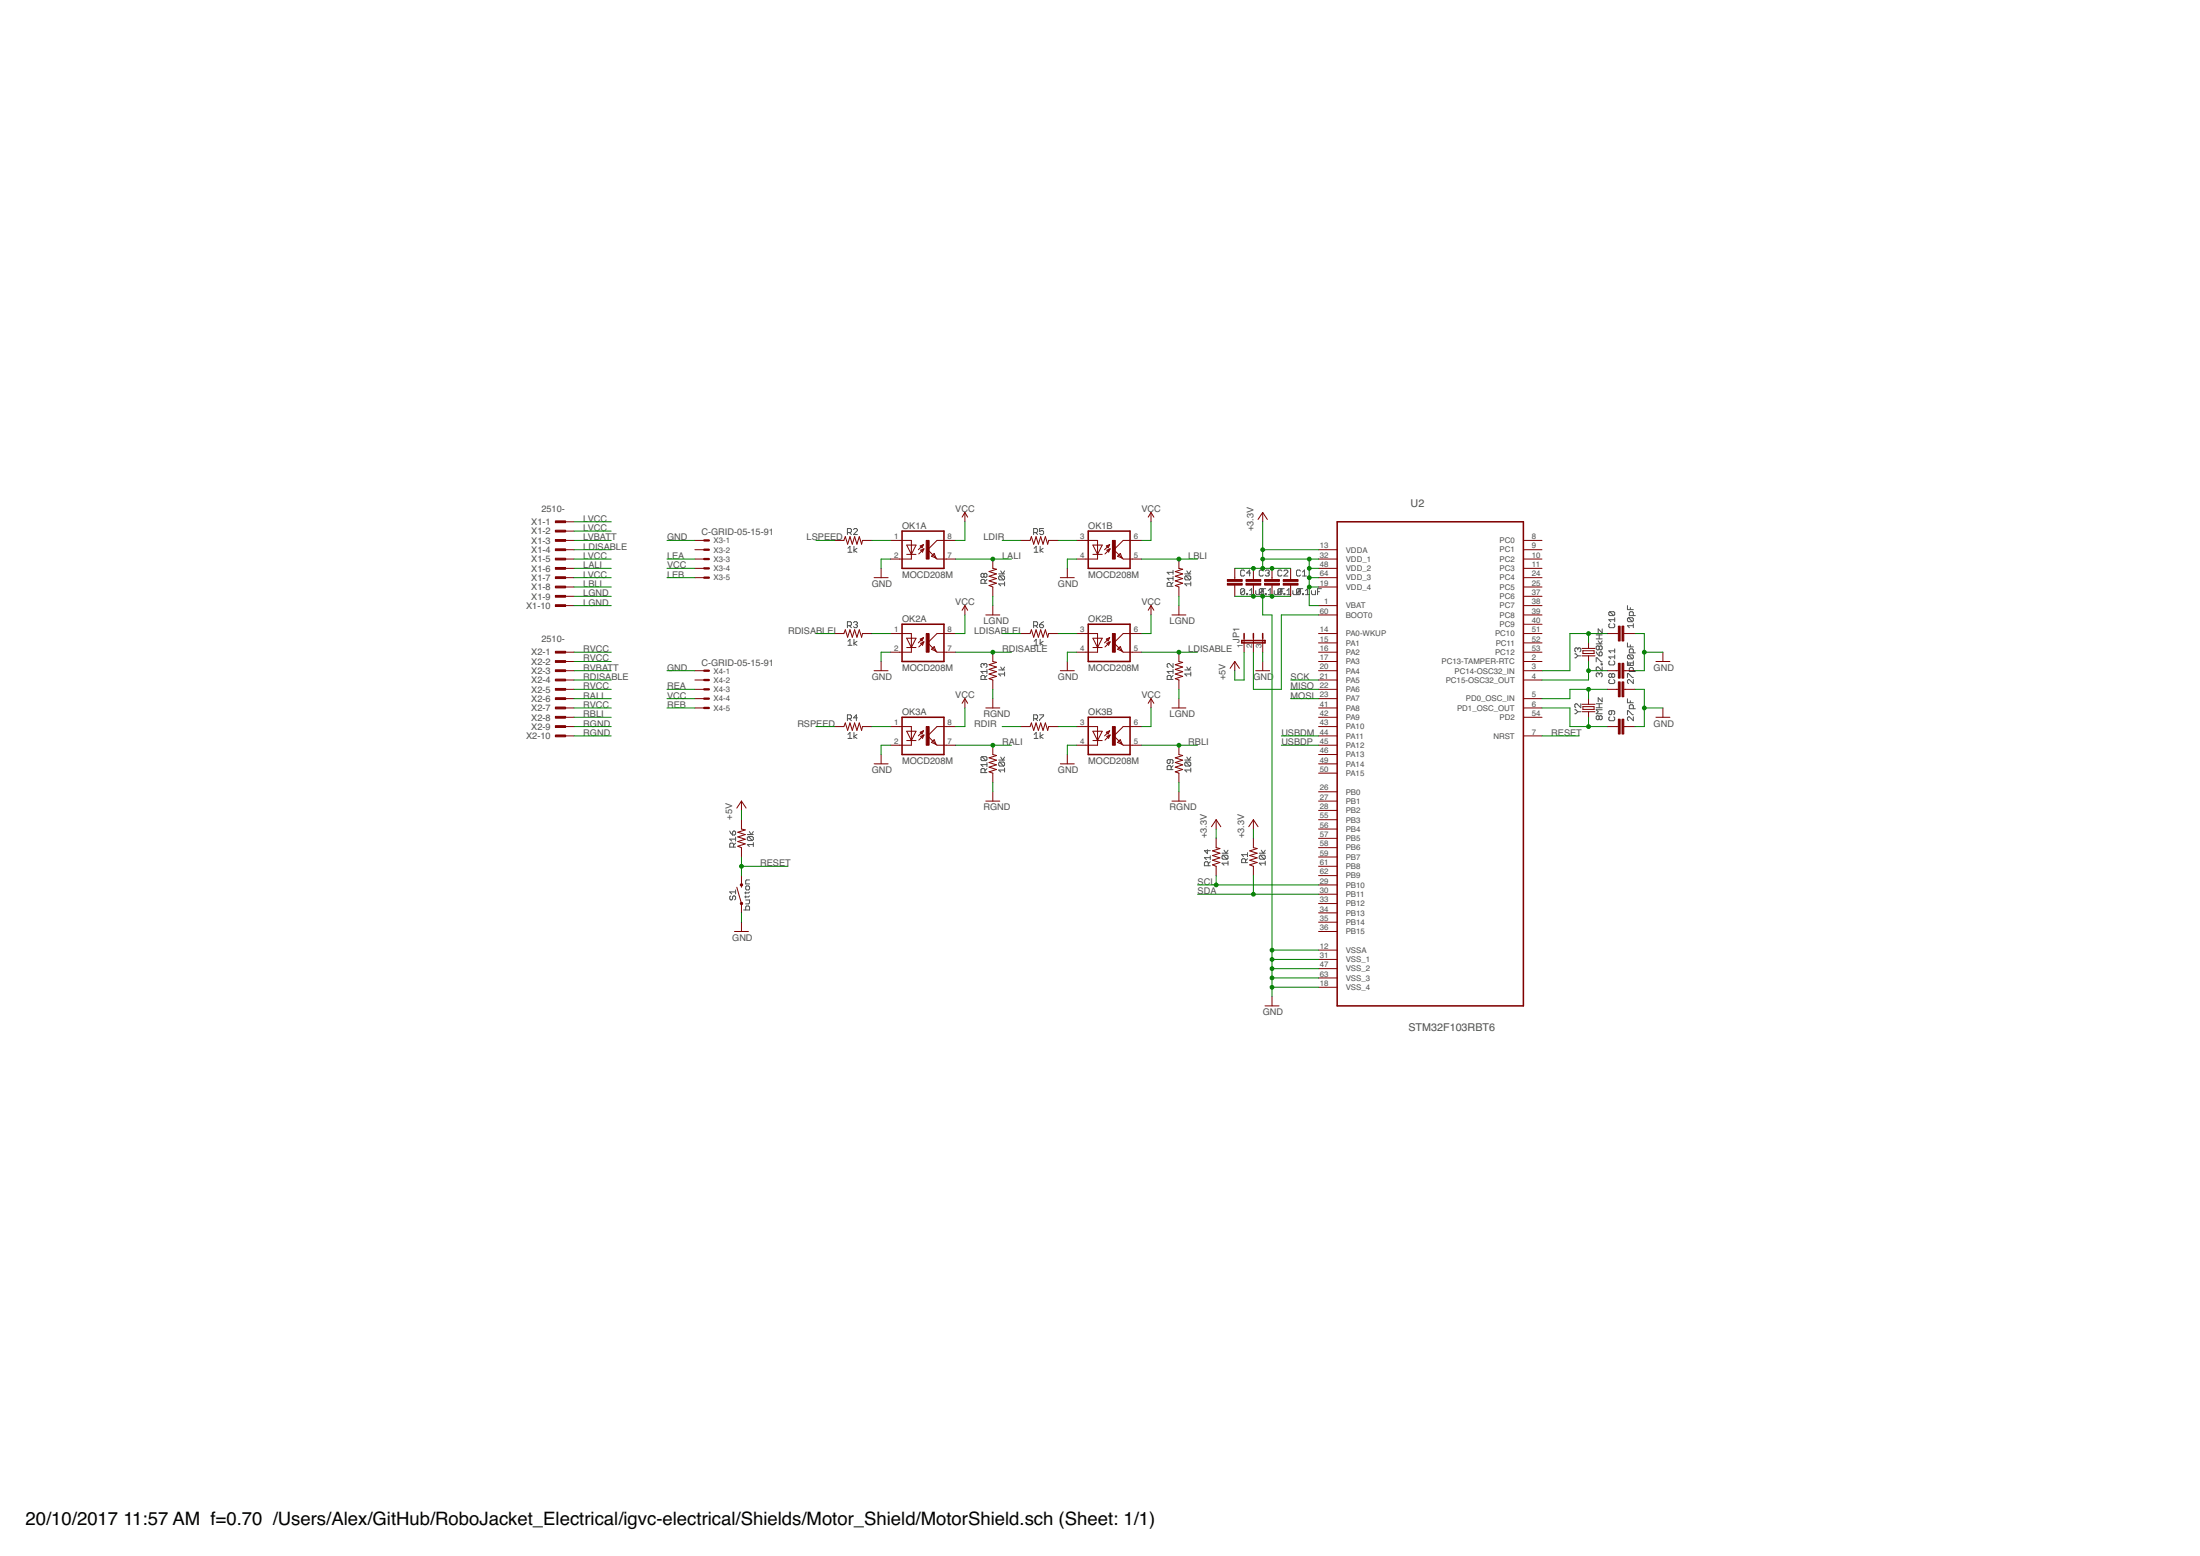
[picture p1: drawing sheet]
<svg xmlns="http://www.w3.org/2000/svg" width="420mm" height="297mm" viewBox="0 0 420 297" stroke-linecap="round" stroke-linejoin="round" font-family="sans-serif">
<g fill="none" stroke="#505050" stroke-width=".19">
<path d="M161.8 119.4h.6l.2-.1v-.4l-.2-.2h-.6v1.1M161.8 101.7h.6l.2-.2v-.4l-.2-.2h-.6v1.1M161.9 104.7l.4-.4v1.1M161.9 105.4h.8M162.2 101.7l.4 .3M162.2 119.4l.4 .4M163 118.9l.2-.2h.4l.1 .2-.1 .4M163 101.1l.2-.2h.4l.1 .2v.2l-.7 .7h.7M163.1 104.3v1.1M163.4 119.3h.2M163.6 119.3l.1 .1-.1 .4h-.4l-.2-.2M163.7 104.7l-.6 .4 .6 .3"/>
<path d="M187.9 109.6l.2-.1 .4 .1v.4l-.2 .2-.4-.2M187.9 109.6l-.2-.1-.4 .1v.4l.2 .2 .4-.2M187.9 109.6v.4M188.1 111.4v-.6l-.2-.2h-.4l-.2 .2v.6h1.2M188.5 110.6l-.4 .4M190.7 109.6h1.2M190.9 109.9h.8l.2 .2v.4l-.2 .2M190.9 109.9l-.2 .2v.4l.2 .2h.8M190.9 109.9l.8 .8M191.1 109l.4 .6 .4-.6M191.9 111.5h-1.2l.4 .3M191.9 111.1v.7"/>
<path d="M197.4 119.4h.6l.2-.1v-.4l-.2-.2h-.6v1.1M197.4 101.7h.6l.2-.2v-.4l-.2-.2h-.6v1.1M197.5 105.4h.7M197.5 104.7l.4-.4v1.1M197.8 101.7l.4 .3M197.8 119.4l.4 .4M198.5 119.3h.6l.2 .3-.2 .2h-.4l-.2-.2zM198.6 104.3v1.1M199.2 104.7l-.6 .4 .6 .3M199.3 100.9h-.8v.6l.4-.2 .4 .2v.4l-.2 .1h-.4l-.2-.1M199.3 118.7l-.8 .6M223.7 111.9v-.5l-.2-.2h-.4l-.2 .2v.5h1.1"/>
<path d="M224 108.9v.7M224 110v.8M224 111.2l-.3 .4M224 110.4h-1.1l.4 .4M224 109.3h-1.1l.4 .3M226.3 109.6h1.1M226.5 109.9l-.2 .2v.4l.2 .2h.7M226.5 109.9h.7l.2 .2v.4l-.2 .2M226.5 109.9l.7 .8M226.7 109l.3 .6 .4-.6M227.4 111.5h-1.1l.4 .3M227.4 111.1v.7"/>
<path d="M237.7 109l-.2-.2h-.4l-.2 .2v.8l.2 .2h.4l.2-.2M237.7 112.6l-.2-.2h-.4l-.2 .2v.7M237.7 112.6v.7l-.2 .2h-.4l-.2-.2M237.7 112.6l-.8 .7M238.1 113.3h.2v.2h-.2zM238.7 113.5h.7M238.7 112.8l.3-.4v1.1M238.8 109.4h-.7l.6-.6v1.2M239.8 112.8v.5l.2 .2h.6v-.7M241 112.9h.3M241 112.4v1.1M241.1 112.4l.2 .2"/>
<path d="M241.3 109l-.2-.2h-.4l-.2 .2v.8l.2 .2h.4l.2-.2M241.3 112.6v.7l-.2 .2h-.4l-.2-.2M241.3 112.6l-.8 .7M241.6 113.3h.2v.2h-.2zM241.6 109l.2-.2h.4l.2 .2-.2 .4M241.7 112.4h-1l-.2 .2v.7M242 109.4h.2M242.2 109.4l.2 .2-.2 .4h-.4l-.2-.2M242.2 113.5h.8M242.2 112.8l.4-.4v1.1M243.4 112.8v.5l.1 .2h.6v-.7M244.5 112.9h.4"/>
<path d="M244.5 112.4v1.1M244.6 112.4l.2 .2M244.8 109l-.2-.2h-.4l-.1 .2v.8l.1 .2h.4l.2-.2M244.8 112.6v.7l-.2 .2h-.4l-.1-.2M244.8 112.6l-.7 .7M245.2 109l.2-.2h.4l.2 .2v.2l-.8 .8h.8M245.2 113.3h.2v.2h-.2zM245.3 112.4h-1.1l-.1 .2v.7M245.8 113.5h.7M245.8 112.8l.3-.4v1.1M246.9 112.8v.5l.2 .2h.6v-.7M248.1 112.9h.3"/>
<path d="M248.1 112.4v1.1M248.2 112.4l.2 .2M248.4 109l-.2-.2h-.4l-.2 .2v.8l.2 .2h.4l.2-.2M248.4 112.6v.7l-.2 .2h-.4l-.2-.2M248.4 112.6l-.8 .7M248.8 110h.7M248.8 113.3h.1v.2h-.1zM248.8 109.2l.3-.4v1.2M248.8 112.4h-1l-.2 .2v.7M249.3 113.5h.8M249.3 112.8l.4-.4v1.1M250.5 112.8v.5l.2 .2h.5v-.7"/>
<path d="M251.6 112.9h.4M252.4 112.4h-.8v1.1M307.4 116.8l-.1 .2v.3l.1 .2h.8M307.4 116.8h.8l.2 .2v.3l-.2 .2M307.4 119.1l-.1 .2v.3l.1 .2h.8l.2-.2v-.3l-.2-.2M307.4 116.8l.8 .7M308.4 117.9v.8M308.4 118.3h-1.1l.3 .4M310.8 115.6v.8h1.1M311 117.9h.7l.2 .2v.4l-.2 .2M311 117.9l-.2 .2v.4l.2 .2h.7M311 117.9l.7 .8"/>
<path d="M311.4 116v.4M311.9 117.5v-.5l-.2-.2h-.3l-.2 .2v.5h1.1M311.9 119.1v.7M311.9 119.4h-1.1l.4 .4M161.8 137.2h.6l.2-.2v-.3l-.2-.2h-.6v1.1M161.9 122.4l.4-.4v1.2M161.9 123.2h.8M162.2 137.2l.4 .4M163.1 122v1.2M163.1 139.8v1.2M163.7 122.4l-.6 .4 .6 .4M163.7 137h-.7l.6-.5v1.1"/>
<path d="M187.9 126.9l-.2-.2-.4 .2v.3l.2 .2M187.9 126.9l.2-.2 .4 .2v.3l-.2 .2M187.9 126.9v.1M188.1 129.7v-.6l-.2-.2h-.4l-.2 .2v.6h1.2M188.5 128.2h-1.2l.4 .4M188.5 128.9l-.4 .4M188.5 127.8v.8M190.7 127.9h1.2M191.1 127.3l.4 .6 .4-.6M191.9 128.3v.8M191.9 128.7h-1.2l.4 .4M197.4 137.2h.6l.2-.2v-.3l-.2-.2h-.6v1.1"/>
<path d="M197.5 123.2h.7M197.5 122.4l.4-.4v1.2M197.8 137.2l.4 .4M198.5 136.5h.8v.2l-.8 .7v.2M198.6 122v1.2M198.6 139.8v1.2M199.2 122.4l-.6 .4 .6 .4M223.7 129.7v-.6l-.2-.2h-.4l-.2 .2v.6h1.1M224 128.2h-1.1l.4 .4M224 126.7v.7l-.7-.7-.4 .2v.3l.2 .2M224 127.8v.8M224 128.9l-.3 .4"/>
<path d="M226.3 127.9h1.1M226.7 127.3l.3 .6 .4-.6M227.4 128.3v.8M227.4 128.7h-1.1l.4 .4M300.8 135.5h.1l.4 .4M300.8 124.8h.1l.4 .4M301.3 135.9l-.4 .3h-.1M301.3 125.2l-.4 .4h-.1M301.3 125.2h.6M301.3 135.9h.6M301.3 123.9l.2-.2 .4 .2v.3l-.2 .2M301.3 123.9l-.2-.2-.3 .2v.3l.1 .2"/>
<path d="M301.3 123.9v.2M301.9 134.3v.8l-.8-.8-.3 .2v.4l.1 .2M304.8 126.3v-.7h.2l.8 .7h.2M304.8 135.1h1.2M304.8 134.3h1.2M304.8 124.4l.6 .8M304.8 122.9h1.2M304.8 122h1.2M304.8 121.2h1.2M305.2 122.3l.4 .6 .4-.6M305.4 136.8l-.2-.2-.4 .2v.4l.2 .2 .4-.2M305.4 123.5l-.2-.2-.4 .2v.4l.2 .2 .4-.2"/>
<path d="M305.4 128.7l-.2-.2-.4 .2v.3l.2 .2M305.4 136.8l.2-.2 .4 .2v.4l-.2 .2-.4-.2M305.4 123.5l.2-.2 .4 .2v.4l-.2 .2-.4-.2M305.4 128.7l.2-.2 .4 .2v.3l-.2 .2M305.4 121.2v.8M305.4 123.5v.4M305.4 128.7v.1M305.4 134.3v.8M305.4 136.8v.4M305.6 124.4l.4 .2v.4l-.2 .2h-.4v-.6zM305.8 126.7h.2v.2h-.2zM306 127.3v.8l-.8-.8-.4 .2v.4l.2 .2"/>
<path d="M306 120.1v.7l-.8-.7v.7M306 133.2v.8l-.8-.8v.8M306 135.5h-1.2l.4 .4-.4 .3h1.2M307.4 126.2l-.1 .2v.3l.1 .2h.8l.2-.2v-.3l-.2-.2M307.4 129.7l-.1 .2v.4l.1 .2h.8l.2-.2v-.4l-.2-.2M307.4 136.8l-.1 .2v.4l.1 .2h.8l.2-.2v-.4l-.2-.2M307.8 128.8l-.2-.2-.3 .2v.3l.1 .2 .4-.2M307.8 128.8l.2-.2 .4 .2v.3l-.2 .2-.4-.2M307.8 135.7v.5l-.2 .2-.3-.2v-.3l.1-.2h.8l.2 .2v.3l-.2 .2M307.8 128.8v.3M308.4 123.9v.7M308.4 125v.8"/>
<path d="M308.4 125.4h-1.1l.3 .4M308.4 124.2h-1.1l.3 .4M310.8 122.7v.8h1.1M310.8 126.3v.7h1.1M310.8 129.3v-.7h.2l.7 .7h.2M310.8 133.4v.8h1.1M310.8 136.4v-.7h.2l.7 .7h.2M311 125h.7l.2 .2v.4l-.2 .2M311 125l-.2 .2v.4l.2 .2h.7M311 125l.7 .8M311.4 123.1v.4M311.4 126.7v.3"/>
<path d="M311.4 133.8v.4M311.9 124.6v-.5l-.2-.2h-.3l-.2 .2v.5h1.1M311.9 126.2v.7M311.9 128.2v-.6l-.2-.2h-.3l-.2 .2v.6h1.1M311.9 129.7v.8l-.7-.8-.4 .2v.4l.2 .2M311.9 135.3v-.6l-.2-.2h-.3l-.2 .2v.6h1.1M311.9 136.8v.8l-.7-.8-.4 .2v.4l.2 .2M311.9 126.6h-1.1l.4 .3M139.4 158.6l.5 .8M139.9 158.8l.4-.2 .2 .2v.4l-.2 .2h-.4zM140.5 159.8v.7M142.7 159.3h1.2"/>
<path d="M142.9 159.7h.8l.2 .2v.4l-.2 .2M142.9 159.7l-.2 .2v.4l.2 .2h.8M142.9 159.7l.8 .8M143.1 158.7l.4 .6 .4-.6M161.9 140.2l.4-.4v1.2M161.9 141h.8M163.7 140.2l-.6 .4 .6 .4M187.5 144.4l-.2 .2v.4l.2 .2h.8M187.5 144.4h.8l.2 .2v.4l-.2 .2M187.5 144.4l.8 .8M188.1 147.5v-.6l-.2-.2h-.4l-.2 .2v.6h1.2M188.5 145.6v.7"/>
<path d="M188.5 146.7l-.4 .4M188.5 146h-1.2l.4 .3M190.7 145.1h1.2M190.9 145.5h.8l.2 .2v.3l-.2 .2M190.9 145.5l-.2 .2v.3l.2 .2h.8M190.9 145.5l.8 .7M191.1 144.5l.4 .6 .4-.6M191.9 146.6v.8M191.9 147h-1.2l.4 .4M197.5 141h.7M197.5 140.2l.4-.4v1.2M199.2 140.2l-.6 .4 .6 .4"/>
<path d="M223.5 145v.6l-.2 .2-.4-.2v-.4l.2-.2h.8l.1 .2v.4l-.1 .2M223.7 146.9v-.6l-.2-.1h-.4l-.2 .1v.6h1.1M224 146.2l-.3 .3M226.3 145.1h1.1M226.5 145.5h.7l.2 .2v.3l-.2 .2M226.5 145.5l-.2 .2v.3l.2 .2h.7M226.5 145.5l.7 .7M226.7 144.5l.3 .6 .4-.6M227.4 147h-1.1l.4 .4M227.4 146.6v.8M139.6 171l-.2 .2v.4l.3 .2 .2-.2v-.4l.4-.2 .2 .2v.4l-.2 .2M140.1 161.7v-.6l-.2-.1h-.3l-.2 .1v.6h1.1"/>
<path d="M140.5 161l-.4 .3M140.5 160.2h-1.1l.3 .3M140.5 169.9v.7M140.5 170.3h-1.1l.3 .3M142 173.7h1.2v-.6l-.2-.1h-.4l-.2 .1v.6M142.4 171.8h.8v.6l-.2 .2h-.6M142.4 170.3v.3M142.4 171v.4M142.6 169.1h.4l.2 .2v.4l-.2 .2h-.4l-.2-.2v-.4zM143.2 168h-.6l-.2 .2v.5h.8M143.2 171l-.2 .2h-.8M143.2 170.3l-.2 .2h-.8"/>
<path d="M143.9 161.2h-1.2l.4 .4M143.9 160.8v.8M230.6 162.2v.8l-.6-.6h1.1M230.8 165.3v-.6l-.2-.2h-.4l-.2 .2v.6h1.1M231.1 164.5l-.3 .4M231.1 163.7h-1.1l.4 .4M231.1 163.4v.7M233.4 162.9h1.1M233.6 163.3l-.2 .1v.4l.2 .2h.7M233.6 163.3h.7l.2 .1v.4l-.2 .2M233.6 163.3l.7 .7M233.8 162.3l.3 .6 .4-.6"/>
<path d="M234.5 164.8h-1.1l.4 .4M234.5 164.4v.8M237.9 164.7v-.6l-.2-.2h-.4l-.2 .2v.6h1.2M238.3 163.9l-.4 .4M238.3 163.2h-1.2l.4 .3M238.3 162.8v.7M240.5 162.9h1.1M240.7 163.3l-.2 .1v.4l.2 .2h.7M240.7 163.3h.7l.2 .1v.4l-.2 .2M240.7 163.3l.7 .7M240.9 162.3l.4 .6 .3-.6M241.6 164.4v.8"/>
<path d="M241.6 164.8h-1.1l.4 .4"/>
</g>
<g fill="none" stroke="#800000" stroke-width=".19">
<path d="M107.8 99.6h1.8M184.3 97.8l.5 .9M184.3 97.8l-.6 .9M184.3 97.8v1.8M219.8 97.8v1.8M219.8 97.8l.6 .9M219.8 97.8l-.5 .9M241.2 97.8l.8 1.4M241.2 97.8l-.9 1.4M241.2 97.8v1.8M107.8 103.2h1.8M107.8 106.7h1.8"/>
<path d="M107.8 110.3h1.8M107.8 101.4h1.8M107.8 104.9h1.8M107.8 108.5h1.8M107.8 112.1h1.8M107.8 113.8h1.8M107.8 115.6h1.8M132.7 103.2h1.8M132.7 106.7h1.8M132.7 110.3h1.8M132.7 104.9h1.8M132.7 108.5h1.8"/>
<path d="M159.4 103.2h1.8l.2-.8 .5 1.5 .4-1.5 .5 1.5 .4-1.5 .5 1.5 .4-1.5 .4 1.5 .2-.7h1.8M166.9 110.3h2.7M168.3 108.5v1.8M170.1 103.2h4v3.5h-4M173.2 104.1h1.7l-.8 1.7zM173.2 105.8h1.7M175.7 104.2l.7-.2-.3 .6zM175.8 105l.6-.2-.2 .6zM176.4 104l-1 .9M176.4 104.8l-.9 .9M178.4 105.6l.4 .9-.9-.3zM182.5 103.2h-3.6l-1.7 1.7 1.7 1.8h3.6"/>
<path d="M184.3 115.6v1.8M184.3 115.6l.5 .9M184.3 115.6l-.6 .9M188.3 117.4h2.6M189.6 106.7v1.8l.7 .2-1.4 .4 1.4 .5-1.4 .4 1.4 .4-1.4 .5 1.4 .4-1.4 .5 .7 .3v1.7M189.6 115.6v1.8M194.9 103.2h1.8l.3-.8 .4 1.5 .5-1.5 .4 1.5 .5-1.5 .4 1.5 .4-1.5 .5 1.5 .2-.7h1.8M202.5 110.3h2.7M203.8 108.5v1.8M205.6 103.2h4v3.5h-4M208.7 105.8h1.8M208.7 104.1h1.8l-.9 1.7z"/>
<path d="M211.3 104.2l.6-.2-.3 .6zM211.4 105l.6-.2-.3 .6zM211.9 104l-1 .9M212 104.8l-1 .9M214 105.6l.3 .9-.9-.3zM218 103.2h-3.5l-1.8 1.7 1.8 1.8h3.5M219.8 115.6v1.8M219.8 115.6l.6 .9M219.8 115.6l-.5 .9M223.8 117.4h2.7M225.1 106.7v1.8l.8 .2-1.4 .4 1.4 .5-1.4 .4 1.4 .4-1.4 .5 1.4 .4-1.4 .5 .6 .3v1.7M225.1 115.6v1.8"/>
<path d="M235.8 108.5v2.1M235.8 111.7v2.1M239.4 108.5v2.1M239.4 111.7v2.1M242.9 108.5v2.1M242.9 111.7v2.1M246.5 108.5v2.1M246.5 111.7v2.1M251.8 106.7h3.6M251.8 110.3h3.6M251.8 104.9h3.6M251.8 108.5h3.6"/>
<path d="M251.8 112.1h3.6M251.8 115.6h3.6M251.8 117.4h3.6M290.9 103.2h3.6M290.9 106.7h3.6M290.9 110.3h3.6M290.9 104.9h3.6M290.9 108.5h3.6M290.9 112.1h3.6M290.9 113.8h3.6M290.9 115.6h3.6M290.9 117.4h3.6"/>
<path d="M290.9 119.2h3.6M107.8 124.5h1.8M107.8 138.7h1.8M107.8 128h1.8M107.8 126.3h1.8M107.8 129.8h1.8M107.8 131.6h1.8M107.8 133.4h1.8M107.8 135.1h1.8M107.8 136.9h1.8M132.7 128h1.8M132.7 129.8h1.8"/>
<path d="M132.7 131.6h1.8M132.7 133.4h1.8M132.7 135.1h1.8M159.4 120.9h1.8l.2-.7 .5 1.4 .4-1.4 .5 1.4 .4-1.4 .5 1.4 .4-1.4 .4 1.4 .2-.7h1.8M159.4 138.7h1.8l.2-.7 .5 1.4 .4-1.4 .5 1.4 .4-1.4 .5 1.4 .4-1.4 .4 1.4 .2-.7h1.8M166.9 128h2.7M168.3 126.3v1.7M170.1 120.9h4v3.6h-4M170.1 138.7h4v3.6h-4M173.2 121.8h1.7l-.8 1.8zM173.2 123.6h1.7M173.2 139.6h1.7l-.8 1.8z"/>
<path d="M175.7 122l.7-.3-.3 .7zM175.7 139.8l.7-.3-.3 .6zM175.8 122.8l.6-.3-.2 .7zM176.4 121.7l-1 1M176.4 139.5l-1 1M176.4 122.5l-.9 1M177.9 124l.5-.6 .4 .9zM182.5 120.9h-3.6l-1.7 1.8 1.7 1.8h3.6M182.5 138.7h-3.6l-1.7 1.8 1.6 1.6M184.3 133.4v1.7M184.3 133.4l.5 .9M184.3 133.4l-.6 .9"/>
<path d="M188.3 135.1h2.6M189.6 124.5v1.8l.7 .1-1.4 .5 1.4 .4-1.4 .5 1.4 .4-1.4 .5 1.4 .4-1.4 .5 .7 .2v1.8M189.6 133.4v1.7M194.9 120.9h1.8l.3-.7 .4 1.4 .5-1.4 .4 1.4 .5-1.4 .4 1.4 .4-1.4 .5 1.4 .2-.7h1.8M194.9 138.7h1.8l.3-.7 .4 1.4 .5-1.4 .4 1.4 .5-1.4 .4 1.4 .4-1.4 .5 1.4 .2-.7h1.8M202.5 128h2.7M203.8 126.3v1.7M205.6 120.9h4v3.6h-4M205.6 138.7h4v3.6h-4M208.7 123.6h1.8M208.7 121.8h1.8l-.9 1.8zM208.7 139.6h1.8l-.9 1.8z"/>
<path d="M211.3 122l.6-.3-.3 .7zM211.3 139.8l.6-.3-.3 .6zM211.4 122.8l.6-.3-.3 .7zM211.9 121.7l-1 1M211.9 139.5l-1 1M212 122.5l-1 1M214 123.4l.3 .9-.9-.3zM218 120.9h-3.5l-1.8 1.8 1.8 1.8h3.5M218 138.7h-3.5l-1.8 1.8 1.6 1.6M219.8 133.4l.6 .9M219.8 133.4l-.5 .9M219.8 133.4v1.7"/>
<path d="M223.8 135.1h2.7M225.1 124.5v1.8l.8 .1-1.4 .5 1.4 .4-1.4 .5 1.4 .4-1.4 .5 1.4 .4-1.4 .5 .6 .2v1.8M225.1 133.4v1.7M235.8 126.3v1.7M235.8 126.3l.9 1.3M235.8 126.3l-.9 1.3M237.6 121.8v2.7M239.4 121.8v2.7M239.8 128h2.7M241.2 121.8v2.7M241.2 126.3v1.7M251.8 120.9h3.6"/>
<path d="M251.8 124.5h3.6M251.8 138.7h3.6M251.8 128h3.6M251.8 126.3h3.6M251.8 129.8h3.6M251.8 131.6h3.6M251.8 133.4h3.6M251.8 135.1h3.6M251.8 136.9h3.6M251.8 122.7h3.6M290.9 120.9h3.6M290.9 124.5h3.6"/>
<path d="M290.9 128h3.6M290.9 126.3h3.6M290.9 129.8h3.6M290.9 133.4h3.6M290.9 135.1h3.6M290.9 136.9h3.6M290.9 122.7h3.6M302.1 134.5h2.5M302.1 135.9h2.5M302.1 123.8h2.5M302.1 125.2h2.5M302.3 134.9h2.1v.5h-2.1z"/>
<path d="M302.3 124.2h2.1v.6h-2.1zM303.4 122.7v1.1M303.4 125.2v1.1M303.4 133.4v1.1M303.4 135.9v1M306.9 120.9h2.2M306.9 138.7h2.2M306.9 128h2.2M306.9 131.6h2.2M310.1 120.9h2.2M310.1 138.7h2.2M310.1 128h2.2"/>
<path d="M310.1 131.6h2.2M316.3 126.3h2.6M316.3 136.9h2.6M317.6 124.5v1.8M317.6 135.1v1.8M107.8 140.5h1.8M141.6 152.9v1.8M141.6 156.5v1.8l.7 .1-1.4 .5 1.4 .4-1.4 .5 1.4 .4-1.4 .5 1.4 .4-1.4 .4 .7 .3v1.8M141.6 152.9l.9 1.4M141.6 152.9l-.9 1.4M166.9 145.8h2.7M168.3 144v1.8"/>
<path d="M173.2 141.4h1.7M175.8 140.6l.6-.3-.2 .6zM176.4 140.3l-.9 1M177.9 141.7l.5-.5 .4 .9zM178.8 142.1l.1 .2h3.6M188.3 152.9h2.6M189.6 142.3v1.7l.7 .2-1.4 .5 1.4 .4-1.4 .5 1.4 .4-1.4 .5 1.4 .4-1.4 .4 .7 .3v1.8M189.6 151.2v1.7M202.5 145.8h2.7M203.8 144v1.8M208.7 141.4h1.8M211.4 140.6l.6-.3-.3 .6z"/>
<path d="M212 140.3l-1 1M214 141.2l.3 .9-.9-.4zM214.3 142.1l.2 .2h3.5M223.8 152.9h2.7M225.1 142.3v1.7l.8 .2-1.4 .5 1.4 .4-1.4 .5 1.4 .4-1.4 .5 1.4 .4-1.4 .4 .6 .3v1.8M225.1 151.2v1.7M232.3 156.5v1.8M232.3 156.5l.9 1.3M232.3 156.5l-.9 1.3M239.4 156.5v1.8M239.4 156.5l.9 1.3M239.4 156.5l-.9 1.3"/>
<path d="M251.8 142.3h3.6M251.8 145.8h3.6M251.8 140.5h3.6M251.8 152.9h3.6M251.8 144h3.6M251.8 147.6h3.6M251.8 151.2h3.6M251.8 154.7h3.6M251.8 156.5h3.6M251.8 158.3h3.6M290.9 140.5h3.6M140.3 177.8h2.6"/>
<path d="M140.7 169.4l.9 3.1v1.8M141.6 167.2v2.2M141.6 176v1.8M232.3 160v1.8l.7 .2-1.4 .4 1.4 .5-1.4 .4 1.4 .5-1.4 .4 1.4 .5-1.4 .4 .7 .3v1.8M239.4 160v1.8l.7 .2-1.4 .4 1.4 .5-1.4 .4 1.4 .5-1.4 .4 1.4 .5-1.4 .4 .7 .3v1.8M251.8 177.8h3.6M251.8 160h3.6M251.8 161.8h3.6M251.8 163.6h3.6M251.8 165.4h3.6M251.8 167.2h3.6M251.8 168.9h3.6"/>
<path d="M251.8 170.7h3.6M251.8 172.5h3.6M251.8 174.3h3.6M251.8 176h3.6M241.6 192h2.7M242.9 190.2v1.8M251.8 181.4h3.6M251.8 183.2h3.6M251.8 184.9h3.6M251.8 186.7h3.6M251.8 188.5h3.6"/>
</g>
<path d="M255.4 99.6h35.5v92.4h-35.5zM172.3 101.4h8v7.1h-8zM172.3 119.2h8v7.1h-8zM207.8 101.4h8v7.1h-8zM207.8 119.2h8v7.1h-8zM172.3 136.9h8v7.1h-8zM207.8 136.9h8v7.1h-8zM237.2 122.3h4.4v.4h-4.4zM237.6 120.9v.9M239.4 120.9v.9M241.2 120.9v.9" fill="none" stroke="#800000" stroke-width=".3"/>
<g fill="#800000" stroke="#800000" stroke-width=".19">
<path d="M176.9 103.2h.5v3.5h-.5z"/>
<path d="M212.4 103.2h.6v3.5h-.6z"/>
<path d="M176.9 120.9h.5v3.6h-.5z"/>
<path d="M212.4 120.9h.6v3.6h-.6z"/>
<path d="M176.9 138.7h.5v3.6h-.5z"/>
<path d="M212.4 138.7h.6v3.6h-.6z"/>
<path d="M106.1 99.4h1.9v.4h-1.9z"/>
<path d="M106.1 101.2h1.9v.4h-1.9z"/>
<path d="M106.1 103h1.9v.3h-1.9z"/>
<path d="M106.1 104.8h1.9v.3h-1.9z"/>
<path d="M106.1 106.6h1.9v.3h-1.9z"/>
<path d="M106.1 108.3h1.9v.4h-1.9z"/>
<path d="M106.1 110.1h1.9v.3h-1.9z"/>
<path d="M106.1 111.9h1.9v.3h-1.9z"/>
<path d="M106.1 113.7h1.9v.3h-1.9z"/>
<path d="M106.1 115.4h1.9v.4h-1.9z"/>
<path d="M106.1 124.3h1.9v.4h-1.9z"/>
<path d="M106.1 126.1h1.9v.3h-1.9z"/>
<path d="M106.1 127.9h1.9v.3h-1.9z"/>
<path d="M106.1 129.6h1.9v.4h-1.9z"/>
<path d="M106.1 131.4h1.9v.4h-1.9z"/>
<path d="M106.1 133.2h1.9v.3h-1.9z"/>
<path d="M106.1 135h1.9v.3h-1.9z"/>
<path d="M106.1 136.8h1.9v.3h-1.9z"/>
<path d="M106.1 138.5h1.9v.4h-1.9z"/>
<path d="M106.1 140.3h1.9v.4h-1.9z"/>
<path d="M309.8 130.2h.3v2.8h-.3z"/>
<path d="M309.1 130.2h.3v2.8h-.3z"/>
<path d="M309.8 137.3h.3v2.8h-.3z"/>
<path d="M309.1 137.3h.3v2.8h-.3z"/>
<path d="M309.8 119.5h.3v2.9h-.3z"/>
<path d="M309.1 119.5h.3v2.9h-.3z"/>
<path d="M309.8 126.6h.3v2.9h-.3z"/>
<path d="M309.1 126.6h.3v2.9h-.3z"/>
<path d="M245.1 111.4h2.8v.3h-2.8z"/>
<path d="M245.1 110.6h2.8v.4h-2.8z"/>
<path d="M241.5 111.4h2.8v.3h-2.8z"/>
<path d="M241.5 110.6h2.8v.4h-2.8z"/>
<path d="M238 111.4h2.8v.3h-2.8z"/>
<path d="M238 110.6h2.8v.4h-2.8z"/>
<path d="M234.4 111.4h2.8v.3h-2.8z"/>
<path d="M234.4 110.6h2.8v.4h-2.8z"/>
</g>
<path d="M134.5 103.2h.9M134.5 104.9h.9M134.5 106.7h.9M134.5 108.5h.9M134.5 110.3h.9M134.5 128h.9M134.5 129.8h.9M134.5 131.6h.9M134.5 133.4h.9M134.5 135.1h.9" fill="none" stroke="#800000" stroke-width=".44"/>
<g fill="#800000" stroke="#800000" stroke-width=".19">
<path d="M141.5 172.3h.3v.3h-.3z" fill-rule="evenodd"/>
<path d="M141.5 168.8h.3v.3h-.3z" fill-rule="evenodd"/>
</g>
<g fill="none" stroke="#008000" stroke-width=".19">
<path d="M109.6 99.6h7.1M184.3 99.6v3.6h-1.8M219.8 99.6v3.6h-1.8M241.2 99.6v8.9M109.6 106.7h7.1M109.6 103.2h7.1M109.6 113.8h7.1M109.6 101.4h7.1M109.6 110.3h7.1M109.6 104.9h7.1M109.6 108.5h7.1M109.6 112.1h7.1"/>
<path d="M109.6 115.6h7.1M127.4 106.7h5.3M127.4 103.2h5.3M127.4 110.3h5.3M127.4 108.5h5.3M155.8 103.2h3.6M166.5 103.2h3.6M170.1 106.7h-1.8v1.8M182.5 106.7h10.7M184.3 117.4v3.5h-1.8M189.6 113.8v1.8M191.4 103.2h3.5"/>
<path d="M202.1 103.2h3.5M205.6 106.7h-1.8v1.8M218 106.7h10.7M219.8 117.4v3.5h-1.8M225.1 113.8v1.8M235.8 113.8h10.7M235.8 108.5h10.7M241.2 106.7h10.6M241.2 113.8v3.6h1.7v72.8M241.2 104.9h10.6M250 110.3h1.8M250 108.5h1.8"/>
<path d="M250 112.1h1.8M250 106.7v8.9h1.8M251.8 117.4h-7.1v14.2h-5.3v-7.1M109.6 124.5h7.1M109.6 128h7.1M109.6 131.6h7.1M109.6 138.7h7.1M109.6 135.1h7.1M109.6 126.3h7.1M109.6 129.8h7.1M109.6 133.4h7.1M109.6 136.9h7.1"/>
<path d="M127.4 128h5.3M127.4 131.6h5.3M127.4 135.1h5.3M127.4 133.4h5.3M155.8 138.7h3.6M155.8 120.9h3.6M166.5 138.7h3.6M166.5 120.9h3.6M170.1 124.5h-1.8v1.8M182.5 124.5h10.7M184.3 135.1v3.6h-1.8M189.6 131.6v1.8"/>
<path d="M191.4 138.7h3.5M191.4 120.9h3.5M202.1 138.7h3.5M202.1 120.9h3.5M205.6 124.5h-1.8v1.8M218 124.5h10.7M219.8 135.1v3.6h-1.8M225.1 131.6v1.8M237.6 124.5v5.3h-1.8v-1.8M241.2 124.5v1.8M246.5 131.6h5.3M246.5 129.8h5.3"/>
<path d="M246.5 133.4h5.3M294.5 135.1h5.3v3.6h7.1M303.4 128h3.5M303.4 126.3v3.5h-8.9M303.4 120.9v1.8M303.4 131.6v1.8M303.4 136.9v1.8M306.9 120.9h-7.1v7.1h-5.3M306.9 131.6h-7.1v1.8h-5.3M312.3 120.9h1.7v7.1h-1.7M312.3 131.6h1.7v7.1h-1.7M314 124.5h3.6"/>
<path d="M314 135.1h3.6M109.6 140.5h7.1M141.6 154.7v1.8M170.1 142.3h-1.8v1.7M182.5 142.3h10.7M189.6 149.4v1.8M205.6 142.3h-1.8v1.7M218 142.3h10.7M225.1 149.4v1.8M232.3 158.3v1.7M239.4 158.3v1.7M244.7 142.3h7.1"/>
<path d="M244.7 140.5h7.1M294.5 140.5h7.1M141.6 163.6v3.6M141.6 174.3v1.7M141.6 165.4h8.9M228.7 168.9h23.1M228.7 170.7h23.1M232.3 167.2v1.7M239.4 167.2v3.5M242.9 181.4h8.9M242.9 183.2h8.9M242.9 184.9h8.9"/>
<path d="M242.9 186.7h8.9M242.9 188.5h8.9"/>
</g>
<g fill="#008000" stroke="#008000" stroke-width=".19">
<circle cx="314" cy="135.1" r=".36"/>
<circle cx="314" cy="124.5" r=".36"/>
<circle cx="242.9" cy="181.4" r=".36"/>
<circle cx="242.9" cy="183.2" r=".36"/>
<circle cx="242.9" cy="184.9" r=".36"/>
<circle cx="242.9" cy="186.7" r=".36"/>
<circle cx="242.9" cy="188.5" r=".36"/>
<circle cx="239.4" cy="113.8" r=".36"/>
<circle cx="242.9" cy="113.8" r=".36"/>
<circle cx="241.2" cy="113.8" r=".36"/>
<circle cx="141.6" cy="165.4" r=".36"/>
<circle cx="225.1" cy="124.5" r=".36"/>
<circle cx="189.6" cy="106.7" r=".36"/>
<circle cx="225.1" cy="106.7" r=".36"/>
<circle cx="189.6" cy="124.5" r=".36"/>
<circle cx="189.6" cy="142.3" r=".36"/>
<circle cx="225.1" cy="142.3" r=".36"/>
<circle cx="303.4" cy="131.6" r=".36"/>
<circle cx="303.4" cy="138.7" r=".36"/>
<circle cx="303.4" cy="128" r=".36"/>
<circle cx="303.4" cy="120.9" r=".36"/>
<circle cx="239.4" cy="108.5" r=".36"/>
<circle cx="241.2" cy="108.5" r=".36"/>
<circle cx="242.9" cy="108.5" r=".36"/>
<circle cx="250" cy="106.7" r=".36"/>
<circle cx="250" cy="110.3" r=".36"/>
<circle cx="250" cy="108.5" r=".36"/>
<circle cx="241.2" cy="106.7" r=".36"/>
<circle cx="241.2" cy="104.9" r=".36"/>
<circle cx="250" cy="112.1" r=".36"/>
<circle cx="232.3" cy="168.9" r=".36"/>
<circle cx="239.4" cy="170.7" r=".36"/>
</g>
<g font-size="3.5">
<text x="4.9" y="291.1">20/10/2017</text>
<text x="23.6" y="291.1">11:57 AM f=0.70 /Users/Alex/GitHub/RoboJacket_Electrical/igvc-electrical/Shields/Motor_Shield/MotorShield.sch (Sheet: 1/1)</text>
</g>
<g font-size="2.1" fill="#505050">
<text x="269.4" y="96.8">U2</text>
<text x="269" y="196.8">STM32F103RBT6</text>
</g>
<g font-size="1.8" fill="#505050">
<text x="101.5" y="100.2">X1-1</text>
<text x="103.4" y="97.7">2510-</text>
<text x="111.4" y="99.6">LVCC</text>
<text x="111.4" y="101.4">LVCC</text>
<text x="172.3" y="100.9">OK1A</text>
<text x="182.4" y="97.7">VCC</text>
<text x="207.8" y="100.9">OK1B</text>
<text x="218" y="97.7">VCC</text>
<text x="239.4" y="101.4" transform="rotate(-90 239.4 101.4)">+3.3V</text>
<text x="101.5" y="102">X1-2</text>
<text x="101.5" y="103.8">X1-3</text>
<text x="101.5" y="105.6">X1-4</text>
<text x="101.5" y="107.3">X1-5</text>
<text x="111.4" y="106.7">LVCC</text>
<text x="111.4" y="103.2">LVBATT</text>
<text x="111.4" y="104.9">LDISABLE</text>
<text x="127.4" y="103.2">GND</text>
<text x="127.4" y="106.7">LEA</text>
<text x="134" y="102.2">C-GRID-05-15-91</text>
<text x="154.1" y="103.2">LSPEED</text>
<text x="187.8" y="103.2">LDIR</text>
<text x="191.4" y="106.7">LALI</text>
<text x="226.9" y="106.7">LBLI</text>
<text x="101.5" y="109.1">X1-6</text>
<text x="101.5" y="110.9">X1-7</text>
<text x="101.5" y="112.7">X1-8</text>
<text x="111.4" y="110.3">LVCC</text>
<text x="111.4" y="108.5">LALI</text>
<text x="111.4" y="112.1">LBLI</text>
<text x="111.4" y="113.8">LGND</text>
<text x="127.4" y="108.5">VCC</text>
<text x="127.4" y="110.3">LEB</text>
<text x="166.5" y="112.1">GND</text>
<text x="172.3" y="110.3">MOCD208M</text>
<text x="202" y="112.1">GND</text>
<text x="207.8" y="110.3">MOCD208M</text>
<text x="100.5" y="116.2">X1-10</text>
<text x="101.5" y="114.5">X1-9</text>
<text x="111.4" y="115.6">LGND</text>
<text x="172.3" y="118.7">OK2A</text>
<text x="182.4" y="115.4">VCC</text>
<text x="187.8" y="119.2">LGND</text>
<text x="207.8" y="118.7">OK2B</text>
<text x="218" y="115.4">VCC</text>
<text x="223.4" y="119.2">LGND</text>
<text x="101.5" y="125.1">X2-1</text>
<text x="103.4" y="122.6">2510-</text>
<text x="111.4" y="124.5">RVCC</text>
<text x="150.5" y="120.9">RDISABLEI</text>
<text x="186.1" y="120.9">LDISABLEI</text>
<text x="191.4" y="124.5">RDISABLE</text>
<text x="226.9" y="124.5">LDISABLE</text>
<text x="236.7" y="122.7" transform="rotate(-90 236.7 122.7)">JP1</text>
<text x="101.5" y="126.9">X2-2</text>
<text x="101.5" y="128.7">X2-3</text>
<text x="101.5" y="130.5">X2-4</text>
<text x="111.4" y="126.3">RVCC</text>
<text x="111.4" y="131.6">RVCC</text>
<text x="111.4" y="128">RVBATT</text>
<text x="111.4" y="129.8">RDISABLE</text>
<text x="127.4" y="128">GND</text>
<text x="127.4" y="131.6">REA</text>
<text x="134" y="127.1">C-GRID-05-15-91</text>
<text x="166.5" y="129.8">GND</text>
<text x="172.3" y="128">MOCD208M</text>
<text x="202" y="129.8">GND</text>
<text x="207.8" y="128">MOCD208M</text>
<text x="234" y="129.8" transform="rotate(-90 234 129.8)">+5V</text>
<text x="239.4" y="129.8">GND</text>
<text x="246.5" y="129.8">SCK</text>
<text x="246.5" y="131.6">MISO</text>
<text x="315.8" y="128">GND</text>
<text x="101.5" y="132.2">X2-5</text>
<text x="101.5" y="134">X2-6</text>
<text x="101.5" y="135.8">X2-7</text>
<text x="101.5" y="137.6">X2-8</text>
<text x="111.4" y="135.2">RVCC</text>
<text x="111.4" y="133.4">RALI</text>
<text x="111.4" y="136.9">RBLI</text>
<text x="127.4" y="133.4">VCC</text>
<text x="127.4" y="135.2">REB</text>
<text x="172.3" y="136.5">OK3A</text>
<text x="182.4" y="133.2">VCC</text>
<text x="187.8" y="136.9">RGND</text>
<text x="207.8" y="136.5">OK3B</text>
<text x="218" y="133.2">VCC</text>
<text x="223.4" y="136.9">LGND</text>
<text x="246.5" y="133.4">MOSI</text>
<text x="100.5" y="141.1">X2-10</text>
<text x="101.5" y="139.3">X2-9</text>
<text x="111.4" y="138.7">RGND</text>
<text x="111.4" y="140.5">RGND</text>
<text x="152.3" y="138.7">RSPEED</text>
<text x="186.1" y="138.7">RDIR</text>
<text x="191.4" y="142.3">RALI</text>
<text x="226.9" y="142.3">RBLI</text>
<text x="244.7" y="140.5">USBDM</text>
<text x="244.7" y="142.3">USBDP</text>
<text x="296.3" y="140.5">RESET</text>
<text x="315.8" y="138.7">GND</text>
<text x="166.5" y="147.6">GND</text>
<text x="172.3" y="145.8">MOCD208M</text>
<text x="202" y="147.6">GND</text>
<text x="207.8" y="145.8">MOCD208M</text>
<text x="187.8" y="154.7">RGND</text>
<text x="223.4" y="154.7">RGND</text>
<text x="139.8" y="156.5" transform="rotate(-90 139.8 156.5)">+5V</text>
<text x="230.5" y="160" transform="rotate(-90 230.5 160)">+3.3V</text>
<text x="237.6" y="160" transform="rotate(-90 237.6 160)">+3.3V</text>
<text x="145.2" y="165.4">RESET</text>
<text x="228.7" y="168.9">SCL</text>
<text x="228.7" y="170.7">SDA</text>
<text x="139.8" y="179.6">GND</text>
<text x="241.2" y="193.8">GND</text>
</g>
<g font-size="1.5" fill="#505050">
<text x="136.3" y="103.7">X3-1</text>
<text x="136.3" y="105.5">X3-2</text>
<text x="136.3" y="107.3">X3-3</text>
<text x="170.8" y="102.9">1</text>
<text x="170.8" y="106.5">2</text>
<text x="181" y="106.5">7</text>
<text x="181" y="102.9">8</text>
<text x="206.3" y="102.9">3</text>
<text x="206.3" y="106.5">4</text>
<text x="216.5" y="106.5">5</text>
<text x="216.5" y="102.9">6</text>
<text x="252.1" y="104.7">13</text>
<text x="252.1" y="106.5">32</text>
<text x="257" y="105.5">VDDA</text>
<text x="257" y="107.3">VDD_1</text>
<text x="286.4" y="103.7">PC0</text>
<text x="286.4" y="105.5">PC1</text>
<text x="286.4" y="107.2">PC2</text>
<text x="292.6" y="102.9">8</text>
<text x="292.6" y="104.7">9</text>
<text x="292.6" y="106.5">10</text>
<text x="136.3" y="109">X3-4</text>
<text x="136.3" y="110.8">X3-5</text>
<text x="252.1" y="108.2">48</text>
<text x="252.1" y="110">64</text>
<text x="252.1" y="111.8">19</text>
<text x="257" y="109">VDD_2</text>
<text x="257" y="110.8">VDD_3</text>
<text x="257" y="112.6">VDD_4</text>
<text x="286.4" y="109">PC3</text>
<text x="286.4" y="110.8">PC4</text>
<text x="286.4" y="112.6">PC5</text>
<text x="292.6" y="108.2">11</text>
<text x="292.6" y="110">24</text>
<text x="292.6" y="111.8">25</text>
<text x="292.6" y="113.6">37</text>
<text x="252.1" y="117.1">60</text>
<text x="252.9" y="115.4">1</text>
<text x="257" y="116.1">VBAT</text>
<text x="257" y="117.9">BOOT0</text>
<text x="286.4" y="114.4">PC6</text>
<text x="286.4" y="116.1">PC7</text>
<text x="286.4" y="117.9">PC8</text>
<text x="286.4" y="119.7">PC9</text>
<text x="292.6" y="115.4">38</text>
<text x="292.6" y="117.1">39</text>
<text x="292.6" y="118.9">40</text>
<text x="170.8" y="120.7">1</text>
<text x="170.8" y="124.2">2</text>
<text x="181" y="124.2">7</text>
<text x="181" y="120.7">8</text>
<text x="206.3" y="120.7">3</text>
<text x="206.3" y="124.2">4</text>
<text x="216.5" y="124.2">5</text>
<text x="216.5" y="120.7">6</text>
<text x="237.4" y="123.8" transform="rotate(-90 237.4 123.8)">1</text>
<text x="239.1" y="123.8" transform="rotate(-90 239.1 123.8)">2</text>
<text x="240.9" y="123.8" transform="rotate(-90 240.9 123.8)">3</text>
<text x="252.1" y="120.7">14</text>
<text x="252.1" y="122.5">15</text>
<text x="252.1" y="124.2">16</text>
<text x="257" y="121.5">PA0-WKUP</text>
<text x="257" y="123.2">PA1</text>
<text x="257" y="125">PA2</text>
<text x="285.5" y="121.5">PC10</text>
<text x="285.5" y="125">PC12</text>
<text x="285.7" y="123.2">PC11</text>
<text x="292.6" y="120.7">51</text>
<text x="292.6" y="122.5">52</text>
<text x="292.6" y="124.2">53</text>
<text x="136.3" y="128.6">X4-1</text>
<text x="136.3" y="130.4">X4-2</text>
<text x="252.1" y="126">17</text>
<text x="252.1" y="127.8">20</text>
<text x="252.1" y="129.6">21</text>
<text x="252.1" y="131.4">22</text>
<text x="257" y="126.8">PA3</text>
<text x="257" y="128.6">PA4</text>
<text x="257" y="130.4">PA5</text>
<text x="275.3" y="126.8">PC13-TAMPER-RTC</text>
<text x="276.1" y="130.3">PC15-OSC32_OUT</text>
<text x="277.8" y="128.6">PC14-OSC32_IN</text>
<text x="292.6" y="126">2</text>
<text x="292.6" y="127.8">3</text>
<text x="292.6" y="129.6">4</text>
<text x="136.3" y="132.1">X4-3</text>
<text x="136.3" y="133.9">X4-4</text>
<text x="136.3" y="135.7">X4-5</text>
<text x="252.1" y="133.1">23</text>
<text x="252.1" y="134.9">41</text>
<text x="252.1" y="136.7">42</text>
<text x="257" y="132.1">PA6</text>
<text x="257" y="133.9">PA7</text>
<text x="257" y="135.7">PA8</text>
<text x="257" y="137.5">PA9</text>
<text x="278.3" y="135.7">PD1_OSC_OUT</text>
<text x="279.9" y="133.9">PD0_OSC_IN</text>
<text x="286.4" y="137.5">PD2</text>
<text x="292.6" y="133.1">5</text>
<text x="292.6" y="134.9">6</text>
<text x="292.6" y="136.7">54</text>
<text x="170.8" y="138.5">1</text>
<text x="170.8" y="142">2</text>
<text x="181" y="142">7</text>
<text x="181" y="138.5">8</text>
<text x="206.3" y="138.5">3</text>
<text x="206.3" y="142">4</text>
<text x="216.5" y="142">5</text>
<text x="216.5" y="138.5">6</text>
<text x="252.1" y="138.5">43</text>
<text x="252.1" y="140.2">44</text>
<text x="252.1" y="142">45</text>
<text x="252.1" y="143.8">46</text>
<text x="257" y="139.2">PA10</text>
<text x="257" y="141">PA11</text>
<text x="257" y="142.8">PA12</text>
<text x="285.2" y="141">NRST</text>
<text x="292.6" y="140.2">7</text>
<text x="252.1" y="145.6">49</text>
<text x="252.1" y="147.3">50</text>
<text x="257" y="144.6">PA13</text>
<text x="257" y="146.4">PA14</text>
<text x="257" y="148.1">PA15</text>
<text x="252.1" y="150.9">26</text>
<text x="252.1" y="152.7">27</text>
<text x="252.1" y="154.5">28</text>
<text x="257" y="151.7">PB0</text>
<text x="257" y="153.5">PB1</text>
<text x="257" y="155.2">PB2</text>
<text x="252.1" y="156.2">55</text>
<text x="252.1" y="158">56</text>
<text x="252.1" y="159.8">57</text>
<text x="252.1" y="161.6">58</text>
<text x="257" y="157">PB3</text>
<text x="257" y="158.8">PB4</text>
<text x="257" y="160.6">PB5</text>
<text x="252.1" y="163.3">59</text>
<text x="252.1" y="165.1">61</text>
<text x="252.1" y="166.9">62</text>
<text x="257" y="162.3">PB6</text>
<text x="257" y="164.1">PB7</text>
<text x="257" y="165.9">PB8</text>
<text x="257" y="167.7">PB9</text>
<text x="252.1" y="168.7">29</text>
<text x="252.1" y="170.5">30</text>
<text x="252.1" y="172.2">33</text>
<text x="257" y="169.5">PB10</text>
<text x="257" y="171.2">PB11</text>
<text x="257" y="173">PB12</text>
<text x="252.1" y="174">34</text>
<text x="252.1" y="175.8">35</text>
<text x="252.1" y="177.6">36</text>
<text x="257" y="174.8">PB13</text>
<text x="257" y="176.6">PB14</text>
<text x="257" y="178.3">PB15</text>
<text x="252.1" y="181.1">12</text>
<text x="252.1" y="182.9">31</text>
<text x="252.1" y="184.7">47</text>
<text x="257" y="181.9">VSSA</text>
<text x="257" y="183.7">VSS_1</text>
<text x="257" y="185.5">VSS_2</text>
<text x="252.1" y="186.5">63</text>
<text x="252.1" y="188.2">18</text>
<text x="257" y="187.2">VSS_3</text>
<text x="257" y="189">VSS_4</text>
</g>
</svg>
